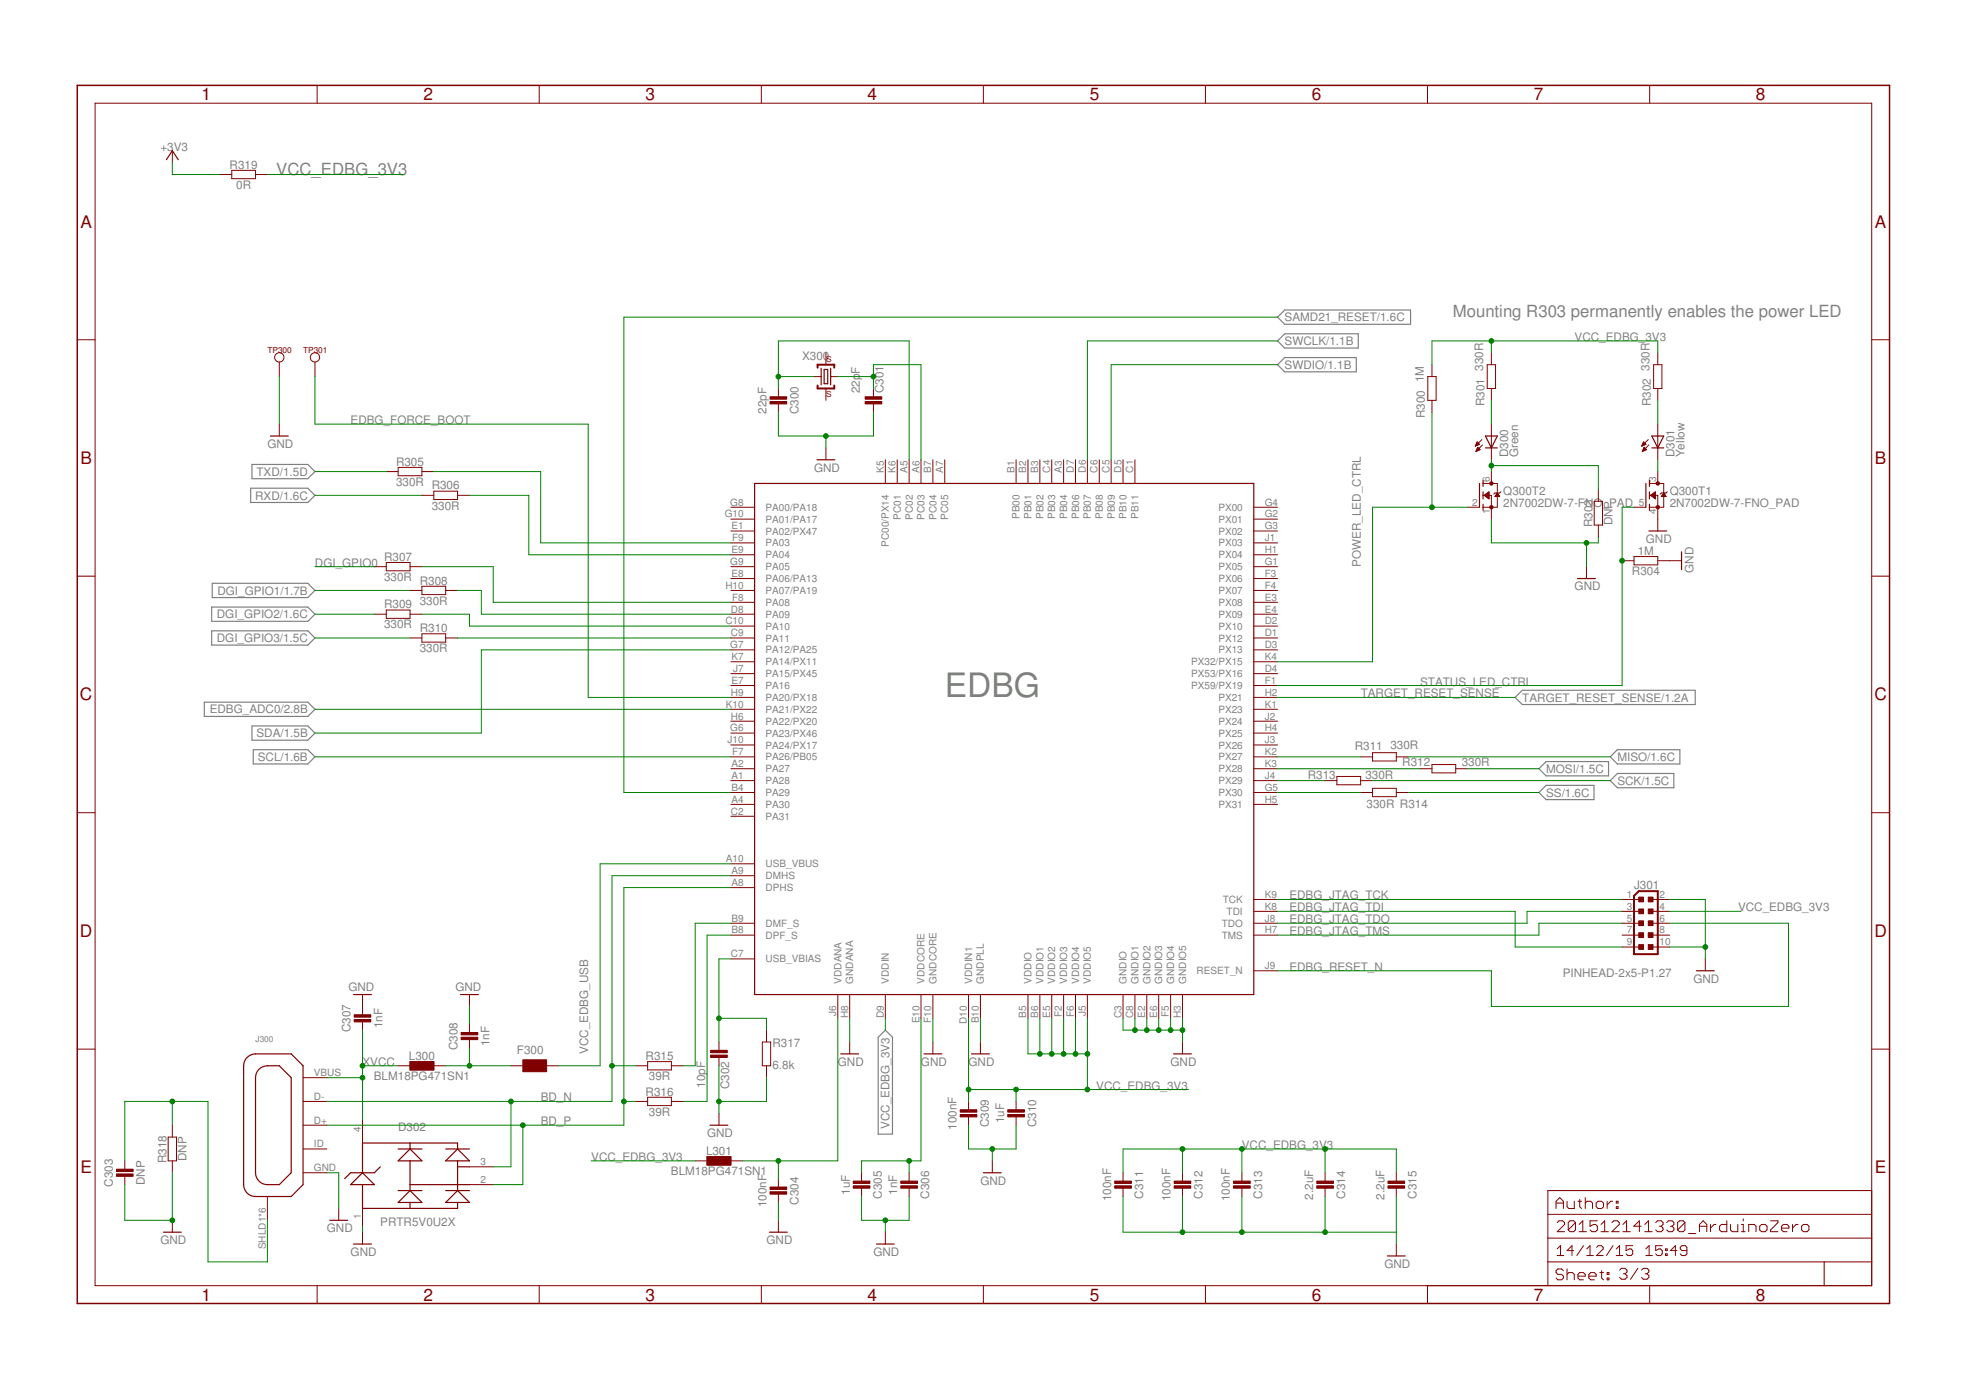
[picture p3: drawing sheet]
<svg xmlns="http://www.w3.org/2000/svg" width="420mm" height="297mm" viewBox="0 0 420 297" stroke-linecap="round" stroke-linejoin="round" font-family="sans-serif">
<g fill="none" stroke="#808080" stroke-width=".25">
<path d="M273 77.9l1.6-1.5h15.3v3.1h-15.3zM273 72.9l1.6-1.6h15.7v3.1h-15.7zM273 67.8l1.6-1.5h26.9v3h-26.9zM53.8 99.3h12l1.5 1.5-1.5 1.5h-12zM53.6 104.3h12.2l1.5 1.6-1.5 1.5h-12.2zM45.2 129.7h20.6l1.5 1.6-1.5 1.5h-20.6zM45.2 134.8h20.6l1.5 1.5-1.5 1.6h-20.6zM45.4 124.7h20.4l1.5 1.5-1.5 1.5h-20.4zM43.7 150.1h22.1l1.5 1.5-1.5 1.5h-22.1zM53.8 155.1h12l1.5 1.6-1.5 1.5h-12zM323.8 149l1.5-1.5h37v3.1h-37zM54.1 160.2h11.7l1.5 1.5-1.5 1.6h-11.7z"/>
<path d="M328.9 164.3l1.5-1.5h13.4v3h-13.4zM328.9 169.4l1.5-1.6h10.3v3.1h-10.3zM344.1 161.7l1.6-1.5h13.3v3.1h-13.3zM344.1 166.8l1.6-1.5h12v3h-12zM189.2 220.1l1.5 1.6v20.7h-3v-20.7z"/>
</g>
<g fill="none" stroke="#800000" stroke-width=".25">
<path d="M35.6 34.1l1.2-1.9 1.3 1.9M175.5 78.7v3.6M176.1 79h.8v3h-.8zM177.5 78.7v3.6M57.8 93.2h3.8M174.6 98.3h3.8M317.5 93.2h2.5l-1.3 2.5zM317.5 95.7h2.5M353 93.2h2.6l-1.3 2.5zM353 95.7h2.6M161.3 103.3h106.6v109.2h-106.6zM316.2 103.3v5.1"/>
<path d="M316.9 102.7v1.2M316.9 105.1v1.5M316.9 107.8v1.2M351.7 103.3v5.1M352.4 113.5h3.8M352.5 102.7v1.2M352.5 105.1v1.5M352.5 107.8v1.2M359.4 117.9v3.8M337.1 123.6h3.9M75.6 212.5h3.8M98.4 212.5h3.8"/>
<path d="M362.5 207.5h3.9M52.7 226.1l1-.7 .9-.2h7.6l2.6 2.6v25.4l-2.6 2.5h-7.6a2.54 2.54 0 0 1-2.5-2.5v-25.4l.1-.9zM55.2 228.7l.7-.6 .8-.3h3l2.5 2.5v20.3l-2.5 2.6h-2.6a2.54 2.54 0 0 1-2.5-2.6v-20.3l.2-.9zM179.7 225.2h3.8M197.5 225.2h3.8M207.6 225.2h3.8M250.8 225.2h3.8M74.9 253.2l2.6-2.6 2.5 2.6zM77.5 253.2v5h20.3v-1.2M81.3 249.3l-1.3 1.3h-5.1l-1.2 1.3M85.1 248.1l2.5-2.6 2.6 2.6zM85.1 245.5h5.1"/>
<path d="M85.1 257l2.5-2.6 2.6 2.6zM85.1 254.4h5.1M87.6 253.2h12.7M87.6 244.3v1.2M87.6 248.1v6.3M87.6 257v1.2M95.2 248.1l2.6-2.6 2.5 2.6zM95.2 245.5h5.1M95.2 257l2.6-2.6 2.5 2.6zM95.2 254.4h5.1M97.8 245.5v-1.2h-20.3v6.3M97.8 248.1v6.3"/>
<path d="M97.8 249.3h2.5M151.7 240.5h3.9M210.2 250.6h3.8M34.9 263.3h3.8M70.5 260.8h3.8M75.6 265.9h3.8M164.4 263.3h3.9M187.3 265.9h3.8M296.5 268.4h3.8"/>
</g>
<g fill="none" stroke="#800000" stroke-width=".21">
<path d="M67.8 18.2v3.9M115.2 18.2v3.9M162.7 18.2v3.9M210.2 18.2v3.9M257.6 18.2v3.9M305.1 18.2v3.9M352.6 18.2v3.9M20.3 22.1h379.7v252.6h-379.7zM36.8 32.2v2.6M47 37.3h2.5M49.5 36.4h5.1v1.8h-5.1zM54.6 37.3h2.5"/>
<path d="M16.5 72.6h3.8M59.7 77.4v3.1M67.3 77.4v3.1M176.5 75.4v2.5M306 77.9v2.6M317.8 77.9h1.8v5.1h-1.8zM318.7 75.4v2.5M353.4 77.9h1.8v5.1h-1.8zM354.3 75.4v2.5M400 72.6h3.8M59.7 90.6v2.6M85.1 99.9h5.1v1.8h-5.1z"/>
<path d="M166.3 83v1.8M166.3 86.3v1.8M174 80.5h1.5M176.5 83v2.6M176.5 95.7v2.6M177.5 80.5h1.5M186.7 83v1.8M186.7 86.3v1.8M189.2 98.3v5M191.7 98.3v5M194.3 98.3v5M196.8 98.3v5"/>
<path d="M199.4 98.3v5M201.9 98.3v5M217.1 98.3v5M219.7 98.3v5M222.2 98.3v5M224.8 98.3v5M227.3 98.3v5M229.8 98.3v5M232.4 98.3v5M234.9 98.3v5M237.5 98.3v5M240 98.3v5"/>
<path d="M242.5 98.3v5M305.1 80.5h1.8v5.1h-1.8zM306 85.6v2.5M315.3 95.3h.1M315.4 95.2h.2M315.4 95.1h.5M315.5 95h.6M315.5 96.4h.1M315.5 94.8h.6M315.5 96.3h.3M315.6 96.2h.5M315.6 94.7h.4"/>
<path d="M315.6 94.6h.2M315.6 96.1h.7M315.7 94.5h.1M315.7 95.9h.5M315.7 94.4l.5 .6-.9 .3zM315.7 95.8h.3M315.8 95.7h.1M315.8 95.6l.5 .5-.9 .4zM316.7 93.9l-1.4 1.4M316.8 95.1l-1.4 1.4M318.7 83v2.6M318.7 90.6v7.7"/>
<path d="M350.9 95.3h.1M350.9 95.2h.3M351 95.1h.4M351 95h.7M351 96.4h.1M351.1 94.8h.5M351.1 96.3h.3M351.1 94.7h.4M351.1 96.2h.6M351.2 94.6h.2M351.2 96.1h.6M351.2 94.5h.1"/>
<path d="M351.2 95.9h.5M351.2 94.4l.5 .6-.8 .3zM351.3 95.8h.3M351.3 95.7h.2M351.4 95.6l.5 .5-.9 .4zM352.3 93.9l-1.4 1.4M352.4 95.1l-1.4 1.4M354.3 83v2.6M354.3 90.6v7.7M82.5 100.8h2.6M90.2 105.9h2.5M90.2 100.8h2.5"/>
<path d="M92.7 105h5.1v1.7h-5.1zM97.8 105.9h2.5M156.2 108.4h5.1M156.2 110.9h5.1M156.2 113.5h5.1M156.2 116h5.1M156.2 118.6h5.1M267.9 108.4h5.1M267.9 110.9h5.1M267.9 113.5h5.1M267.9 116h5.1M267.9 118.6h5.1"/>
<path d="M313.6 108.4h2.6M316.9 103.3h3.1v5.1h-3.1M316.9 105.9h1.8v5M317.2 105.9l1-.8v1.5zM317.3 105.8h.9M317.3 105.9h.9M317.4 105.7h.8M317.5 106.1h.7M317.6 105.6h.6M317.6 106.2h.6M317.8 105.5h.4M317.8 106.3h.4"/>
<path d="M317.9 105.3h.3M317.9 106.4h.3M318.1 105.2h.1M318.1 106.5h.1M318.7 100.8v2.5M319.5 106.1h1M319.6 105.9h.8M319.7 105.8h.6M319.8 105.7h.4M319.8 105.6h.3M319.9 105.5h.2M320 105.3l.5 .8h-1z"/>
<path d="M320.8 105.1l-.3 .2h-1l-.3 .3M340.7 107.1h1.8v5.1h-1.8zM341.6 104.6v2.5M341.6 112.2v2.5M346.7 119.8h2.5M349.2 108.4h2.5M349.2 118.9h5.1v1.8h-5.1zM352.5 103.3h3.1v5.1h-3.1M352.5 105.9h1.8v7.6M352.8 105.9l1-.8v1.5zM352.8 105.8h1M352.9 105.9h.9"/>
<path d="M353 105.7h.8M353 106.1h.8M353.1 105.6h.7M353.2 106.2h.6M353.3 105.5h.5M353.4 106.3h.4M353.5 105.3h.3M353.5 106.4h.3M353.6 105.2h.2M353.7 106.5h.1M354.3 100.8v2.5M354.3 119.8h5.1"/>
<path d="M355.1 106.1h.9M355.2 105.9h.7M355.3 105.8h.6M355.3 105.7h.5M355.4 105.6h.3M355.5 105.5h.1M355.6 105.3l.5 .8h-1.1zM356.3 105.1l-.2 .2h-1.1l-.2 .3M16.5 123.1h3.8M80 121.1h2.5M80 131.3h2.5M82.5 130.4h5.1v1.7h-5.1z"/>
<path d="M82.5 120.2h5.1v1.8h-5.1zM87.6 121.1h2.6M87.6 126.2h2.6M87.6 131.3h2.6M87.6 136.3h2.6M90.2 135.4h5v1.8h-5zM90.2 125.3h5v1.8h-5zM95.2 126.2h2.6M95.2 136.3h2.6M156.2 121.1h5.1M156.2 123.6h5.1M156.2 126.2h5.1"/>
<path d="M156.2 128.7h5.1M156.2 131.3h5.1M156.2 133.8h5.1M156.2 136.3h5.1M156.2 138.9h5.1M267.9 121.1h5.1M267.9 123.6h5.1M267.9 126.2h5.1M267.9 128.7h5.1M267.9 131.3h5.1M267.9 133.8h5.1M267.9 136.3h5.1"/>
<path d="M267.9 138.9h5.1M339 121.1v2.5M400 123.1h3.8M156.2 141.4h5.1M156.2 144h5.1M156.2 146.5h5.1M156.2 149h5.1M156.2 151.6h5.1M156.2 154.1h5.1M156.2 156.7h5.1M156.2 159.2h5.1M267.9 141.4h5.1"/>
<path d="M267.9 144h5.1M267.9 146.5h5.1M267.9 149h5.1M267.9 151.6h5.1M267.9 154.1h5.1M267.9 156.7h5.1M267.9 159.2h5.1M16.5 173.7h3.8M156.2 161.7h5.1M156.2 164.3h5.1M156.2 166.8h5.1M156.2 169.4h5.1"/>
<path d="M156.2 171.9h5.1M156.2 174.4h5.1M267.9 161.7h5.1M267.9 164.3h5.1M267.9 166.8h5.1M267.9 169.4h5.1M267.9 171.9h5.1M283.2 166.8h2.5M285.7 165.9h5.1v1.8h-5.1zM290.8 161.7h2.5M290.8 166.8h2.5M290.8 169.4h2.5"/>
<path d="M293.3 160.8h5.1v1.8h-5.1zM293.3 168.5h5.1v1.7h-5.1zM298.4 161.7h2.5M298.4 169.4h2.5M303.5 164.3h2.5M306 163.4h5.1v1.8h-5.1zM311.1 164.3h2.5M400 173.7h3.8M156.2 197.3h5.1M156.2 187.1h5.1M156.2 199.8h5.1M156.2 189.7h5.1"/>
<path d="M156.2 184.6h5.1M267.9 197.3h5.1M267.9 199.8h5.1M267.9 192.2h5.1M267.9 194.8h5.1M346.7 197.3h4M346.7 199.8h4M346.7 192.2h4M346.7 194.8h4M352.8 197.3h4M352.8 199.8h4M352.8 192.2h4"/>
<path d="M352.8 194.8h4M77.5 212.5v4.4M77.5 218.4v1.7M100.3 212.5v2.6M100.3 218.9v1.7M156.2 204.9h5.1M179 212.5v5.1M181.6 212.5v5.1M189.2 212.5v5.1M196.8 212.5v5.1M199.4 212.5v5.1M207 212.5v5.1"/>
<path d="M209.5 212.5v5.1M219.7 212.5v5.1M222.2 212.5v5.1M224.8 212.5v5.1M227.3 212.5v5.1M229.8 212.5v5.1M232.4 212.5v5.1M240 212.5v5.1M242.5 212.5v5.1M245.1 212.5v5.1M247.6 212.5v5.1M250.2 212.5v5.1"/>
<path d="M252.7 212.5v5.1M267.9 207.5h5.1M346.7 202.4h4M352.8 202.4h4M364.4 204.9v2.6M16.5 224.2h3.8M64.8 235.4h5M64.8 230.3h5M77.5 239.2v5.1M85.1 227.8h2.5M87.6 226.9h5.1v1.7h-5.1zM92.7 227.8h2.5"/>
<path d="M100.3 222.2v1.7M109.2 227.8h2.5M116.8 227.8h2.6M135.9 227.8h2.5M135.9 235.4h2.5M138.4 226.9h5.1v1.7h-5.1zM138.4 234.5h5.1v1.8h-5.1zM143.5 227.8h2.5M143.5 235.4h2.5M153.6 222.7v1.8M153.6 226v1.8M153.6 237.9v2.6"/>
<path d="M162.9 222.7h1.8v5.1h-1.8zM163.8 220.1v2.6M163.8 227.8v2.5M181.6 222.7v2.5M199.4 222.7v2.5M207 235.4v1.8M207 238.7v1.8M209.5 222.7v2.5M217.1 235.4v1.8M217.1 238.7v1.8M252.7 222.7v2.5M400 224.2h3.8"/>
<path d="M26.7 248.1v1.8M26.7 251.4v1.8M35.9 243h1.8v5.1h-1.8zM36.8 240.5v2.5M36.8 248.1v2.5M57.1 255.7v5.1M64.8 240.5h5M64.8 245.5h5M64.8 250.6h5M72.4 258.2v2.6M77.5 257v5M100.3 249.3h5.1"/>
<path d="M100.3 253.2h5.1M148.6 248.1h2.5M151.1 247.2h5.1v1.8h-5.1zM156.2 248.1h2.5M166.3 251.9v1.8M166.3 255.2v1.8M184.1 250.6v1.8M184.1 253.9v1.8M194.3 250.6v1.8M194.3 253.9v1.8M212.1 248.1v2.5M240 250.6v1.8"/>
<path d="M240 253.9v1.8M252.7 250.6v1.8M252.7 253.9v1.8M265.4 250.6v1.8M265.4 253.9v1.8M283.2 250.6v1.8M283.2 253.9v1.8M298.4 250.6v1.8M298.4 253.9v1.8M330.8 259.5h69.2M332.5 258.3v-1.6l.8-.8 .8 .8v1.6M332.5 257.1h1.6"/>
<path d="M334.9 256.7v1.2l.4 .4h1.1v-1.6M337.2 256.7h.8M337.6 256.3v1.6l.4 .4M338.8 255.9v2.4M338.8 257.1l.4-.4h.8l.3 .4v1.2M341.1 257.1l.4-.4h.8l.4 .4v.8l-.4 .4h-.8l-.4-.4zM343.5 256.7v1.6M344.6 256.7h-.4l-.7 .8M345.4 256.7h.4v.4h-.4zM345.4 257.9h.4v.4h-.4zM400 254.4h-69.2v20.3M36.8 260.8v2.5"/>
<path d="M67.8 274.7v3.9M77.5 263.3v2.6M115.2 274.7v3.9M162.7 274.7v3.9M166.3 260.8v2.5M189.2 263.3v2.6M210.2 274.7v3.9M257.6 274.7v3.9M298.4 265.9v2.5M305.1 274.7v3.9M330.8 269.7h69.2M330.8 264.6h69.2"/>
<path d="M332.8 266.9l.7-.7v2.1M332.8 268.3h1.4M332.8 261.3l.4-.4h.8l.4 .4v.4l-1.6 1.5h1.6M334.1 271.5l-.4-.3h-.8l-.4 .3v.4l.4 .4h.8l.4 .4v.4l-.4 .4h-.8l-.4-.4M334.9 271.2v2.3M334.9 272.3l.4-.4h.8l.3 .4v1.2M336.3 267.3h-1.4l1.1-1.1v2.1M336.7 261.3v1.5l-.4 .4h-.8l-.3-.4M336.7 261.3l-.4-.4h-.8l-.3 .4v1.5M336.7 261.3l-1.5 1.5M337.2 272.7h1.6v-.4l-.4-.4h-.8l-.4 .4v.8l.4 .4h.8M337.5 263.2h1.5"/>
<path d="M337.5 261.7l.8-.8v2.3M338.4 266.2l-1.4 2.1M339.1 266.9l.7-.7v2.1M339.1 268.3h1.4M339.6 272.7h1.5v-.4l-.4-.4h-.7l-.4 .4v.8l.4 .4h.7M341.2 266.6l.4-.4h.7l.3 .4v.3l-1.4 1.4h1.4M341.4 260.9h-1.6v1.1l.8-.3h.4l.4 .3v.8l-.4 .4h-.8l-.4-.4M341.9 271.9h.8M342.2 263.2h1.5M342.2 261.7l.7-.8v2.3M342.3 271.5v1.6l.4 .4M343.5 271.9h.4v.4h-.4z"/>
<path d="M343.5 273.1h.4v.4h-.4zM344.5 261.3l.4-.4h.8l.4 .4v.4l-1.6 1.5h1.6M344.7 266.2l-1.4 2.1M345.4 268.3h1.4M345.4 266.9l.7-.7v2.1M346.1 271.4l.4-.4h.8l.4 .4v.4l-.4 .4M346.8 263.2h1.6M346.8 261.7l.8-.8v2.3M346.9 272.2h.4M347.3 272.2l.4 .4v.4l-.4 .4h-.8l-.4-.4M348.9 266.2h-1.4v1.1l.7-.4h.4l.3 .4v.6l-.3 .4h-.7l-.4-.4M350 271l-1.5 2.4"/>
<path d="M350.7 262h-1.5l1.2-1.1v2.3M350.8 271.4l.4-.4h.8l.4 .4v.4l-.4 .4M351.5 263.2h1.6M351.5 261.7l.8-.8v2.3M351.6 272.2h.4M351.7 268.3h1.4M351.7 266.9l.7-.7v2.1M352 272.2l.4 .4v.4l-.4 .4h-.8l-.4-.4M352.6 274.7v3.9M353.8 261.3l.4-.4h.8l.4 .4v.4l-.4 .3M354.6 262h.4M355 262l.4 .4v.4l-.4 .4h-.8l-.4-.4"/>
<path d="M355.2 266.2h-1.4v1.1l.7-.4h.4l.3 .4v.6l-.3 .4h-.7l-.4-.4M355.9 267.9h.4v.4h-.4zM355.9 266.9h.4v.4h-.4zM356.2 261.3l.4-.4h.8l.3 .4v.4l-.3 .3M357 262h.4M357.4 262l.3 .4v.4l-.3 .4h-.8l-.4-.4M358.4 267.3h-1.4l1.1-1.1v2.1M360.1 261.3v1.5l-.4 .4h-.8l-.4-.4M360.1 261.3l-.4-.4h-.8l-.4 .4v1.5M360.1 261.3l-1.6 1.5M360.5 267.3h-1l-.4-.4v-.3l.4-.4h.7l.3 .4v1.3l-.3 .4h-.7l-.4-.4M360.9 263.6h1.5"/>
<path d="M363.2 262h1.6M363.2 263.2v-1.5l.8-.8 .8 .8v1.5M365.5 261.7v1.5M366.7 261.7h-.4l-.8 .7M369 260.9v2.3h-1.1l-.4-.4v-.8l.4-.3h1.1M369.8 261.7v1.1l.4 .4h1.2v-1.5M372.2 263.2h.8M372.2 261.7h.4v1.5M372.6 260.5v.4M373.7 263.2v-1.5h1.2l.4 .3v1.2M376.1 262l.3-.3h.8l.4 .3v.8l-.4 .4h-.8l-.3-.4zM378.4 260.9h1.6v.4l-1.6 1.5v.4h1.6"/>
<path d="M380.7 262.4h1.6v-.4l-.4-.3h-.8l-.4 .3v.8l.4 .4h.8M383.1 261.7v1.5M384.3 261.7h-.4l-.8 .7M385 262l.4-.3h.8l.4 .3v.8l-.4 .4h-.8l-.4-.4zM389.8 269.7v5"/>
<circle cx="59.7" cy="76.4" r=".99"/>
<circle cx="67.3" cy="76.4" r=".99"/>
</g>
<g fill="#800000" stroke="#800000" stroke-width=".21">
<path d="M98.6 220.6h3.5v.5h-3.5z"/>
<path d="M98.6 221.7h3.5v.5h-3.5z"/>
<path d="M151.9 225.5h3.5v.5h-3.5z"/>
<path d="M151.9 224.5h3.5v.5h-3.5z"/>
<path d="M238.2 253.4h3.6v.5h-3.6z"/>
<path d="M238.2 252.4h3.6v.5h-3.6z"/>
<path d="M250.9 253.4h3.6v.5h-3.6z"/>
<path d="M250.9 252.4h3.6v.5h-3.6z"/>
<path d="M263.6 253.4h3.6v.5h-3.6z"/>
<path d="M263.6 252.4h3.6v.5h-3.6z"/>
<path d="M281.4 253.4h3.6v.5h-3.6z"/>
<path d="M281.4 252.4h3.6v.5h-3.6z"/>
<path d="M296.6 253.4h3.6v.5h-3.6z"/>
<path d="M296.6 252.4h3.6v.5h-3.6z"/>
<path d="M215.4 238.2h3.5v.5h-3.5z"/>
<path d="M215.4 237.2h3.5v.5h-3.5z"/>
<path d="M205.2 238.2h3.6v.5h-3.6z"/>
<path d="M205.2 237.2h3.6v.5h-3.6z"/>
<path d="M192.5 253.4h3.6v.5h-3.6z"/>
<path d="M192.5 252.4h3.6v.5h-3.6z"/>
<path d="M182.4 253.4h3.5v.5h-3.5z"/>
<path d="M182.4 252.4h3.5v.5h-3.5z"/>
<path d="M164.6 254.7h3.5v.5h-3.5z"/>
<path d="M164.6 253.7h3.5v.5h-3.5z"/>
<path d="M164.6 85.8h3.5v.5h-3.5z"/>
<path d="M164.6 84.8h3.5v.5h-3.5z"/>
<path d="M184.9 85.8h3.5v.5h-3.5z"/>
<path d="M184.9 84.8h3.5v.5h-3.5z"/>
<path d="M350.2 191.7h1v1h-1z"/>
<path d="M350.2 194.2h1v1.1h-1z"/>
<path d="M350.2 196.8h1v1h-1z"/>
<path d="M350.2 199.3h1v1h-1z"/>
<path d="M350.2 201.9h1v1h-1z"/>
<path d="M352.3 191.7h1v1h-1z"/>
<path d="M352.3 194.2h1v1.1h-1z"/>
<path d="M352.3 196.8h1v1h-1z"/>
<path d="M352.3 199.3h1v1h-1z"/>
<path d="M352.3 201.9h1v1h-1z"/>
<path d="M24.9 249.9h3.5v.5h-3.5z"/>
<path d="M24.9 250.9h3.5v.5h-3.5z"/>
<path d="M75.7 216.9h3.5v.5h-3.5z"/>
<path d="M75.7 217.9h3.5v.5h-3.5z"/>
<path d="M151.1 247.2h5.1v1.8h-5.1z"/>
<path d="M87.6 226.9h5.1v1.7h-5.1z"/>
<path d="M111.7 226.5h5.1v2.5h-5.1z"/>
</g>
<path d="M174.7 78.6v-.7h3.6v.7M174.7 82.4v.6h3.6v-.6M349.2 191.5l1-1.1h4.1v13.5h-5.1z" fill="none" stroke="#800000" stroke-width=".42"/>
<path d="M16.5 18.2h387.3v260.4h-387.3z" fill="none" stroke="#800000" stroke-width=".32"/>
<g fill="#800000" stroke="#800000" stroke-width=".21">
<circle cx="354.3" cy="108.4" r=".36"/>
<circle cx="354.3" cy="103.3" r=".36"/>
<circle cx="318.7" cy="108.4" r=".36"/>
<circle cx="318.7" cy="103.3" r=".36"/>
</g>
<g fill="none" stroke="#008000" stroke-width=".21">
<path d="M36.8 34.8v2.5h10.2M57.1 37.3h29.3M273 67.8h-139.7v101.6h22.9M273 72.9h-40.6v25.4M273 77.9h-35.5v20.4M318.7 72.9v2.5M354.3 75.4v-2.5h-48.3v5M59.7 80.5v10.1M67.3 80.5v10.1h58.4v58.4h30.5M166.3 83v-10.1h28v25.4M166.3 88.1v5.1h20.4v-5.1M166.3 80.5h7.7"/>
<path d="M176.5 93.2v2.5M179 80.5h7.7M186.7 83v-5.1h10.1v20.4M306 88.1v20.3M318.7 85.6v5M318.7 98.3v2.5M318.7 99.5h22.9v5.1M354.3 85.6v5M354.3 98.3v2.5M67.3 105.9h22.9M67.3 100.8h15.2M92.7 100.8h22.8v15.2h40.7"/>
<path d="M100.3 105.9h12.7v12.7h43.2M313.6 108.4h-20.3v33h-20.3M318.7 110.9v5.1h22.9v-1.3M339 116v5.1M349.2 108.4h-2.5v38.1h-73.7M67.3 136.3h20.3M67.3 131.3h12.7M67.3 126.2h20.3M67.3 121.1h12.7M90.2 131.3h10.1v2.5h55.9M90.2 121.1h15.2v7.6h50.8M97.8 136.3h58.4"/>
<path d="M97.8 126.2h5.1v5.1h53.3M156.2 138.9h-53.3v17.8h-35.6M67.3 151.6h88.9M273 149h50.8M67.3 161.7h88.9M273 161.7h17.8M273 164.3h30.5M273 166.8h10.2M273 169.4h17.8M293.3 166.8h50.8M300.9 161.7h43.2M300.9 169.4h28"/>
<path d="M313.6 164.3h15.3M156.2 187.1h-25.4v48.3h-61M156.2 199.8h-5.1v35.6h-5.1M156.2 184.6h-28v43.2h-8.8M156.2 197.3h-7.6v30.5h-2.6M156.2 189.7h-22.9v50.8h-63.5M273 192.2h73.7M273 194.8h50.8v7.6h22.9M346.7 194.8h-20.4v2.5h-53.3M346.7 197.3h-17.8v2.5h-55.9M356.8 192.2h7.6v12.7M356.8 197.3h25.4v17.8h-63.5v-7.6h-45.7"/>
<path d="M356.8 194.8h15.3M100.3 215.1v3.8M153.6 217.6h10.2v2.5M156.2 204.9h-2.6v17.8M179 217.6v30.5h-20.3M181.6 217.6v5.1M189.2 217.6v2.5M196.8 217.6v30.5h-12.7v2.5M199.4 217.6v5.1M207 217.6v17.8M209.5 217.6v5.1M219.7 217.6v7.6h12.7"/>
<path d="M222.2 217.6v7.6M224.8 217.6v7.6M227.3 217.6v7.6M229.8 217.6v7.6M232.4 217.6v15.2M240 217.6v2.5h12.7M242.5 217.6v2.5M245.1 217.6v2.5M247.6 217.6v2.5M250.2 217.6v2.5M252.7 217.6v5.1M356.8 202.4h7.6"/>
<path d="M36.8 235.4v5.1M69.8 230.3h7.7M77.5 220.1v19.1M77.5 227.8h7.6M95.2 227.8h14M100.3 223.9v3.9M109.2 235.4v13.9h-3.8M130.8 227.8h5.1M133.3 235.4h2.6M153.6 227.8v10.1M163.8 230.3v5.1h-10.2M207 232.8h47"/>
<path d="M217.1 232.8v2.6M26.7 248.1v-12.7h17.7v34.3h12.7v-8.9M36.8 250.6v10.2h-10.1v-7.6M69.8 250.6h2.6v7.6M111.7 240.5v12.7h-6.3M126.3 248.1h22.3M166.3 248.1v3.8M166.3 257v3.8M184.1 255.7v5.1h10.2v-5.1M194.3 248.1v2.5M207 240.5v5h10.1v-5M212.1 245.5v2.6"/>
<path d="M240 250.6v-5.1h58.4v5.1M240 255.7v7.6h58.4M252.7 245.5v5.1M252.7 255.7v7.6M265.4 245.5v5.1M265.4 255.7v7.6M283.2 245.5v5.1M283.2 255.7v7.6M298.4 255.7v10.2M77.5 262v1.3M189.2 260.8v2.5"/>
</g>
<g fill="#008000" stroke="#008000" stroke-width=".21">
<circle cx="153.6" cy="235.4" r=".51"/>
<circle cx="242.5" cy="220.1" r=".51"/>
<circle cx="245.1" cy="220.1" r=".51"/>
<circle cx="247.6" cy="220.1" r=".51"/>
<circle cx="250.2" cy="220.1" r=".51"/>
<circle cx="252.7" cy="220.1" r=".51"/>
<circle cx="212.1" cy="245.5" r=".51"/>
<circle cx="189.2" cy="260.8" r=".51"/>
<circle cx="176.5" cy="93.2" r=".51"/>
<circle cx="364.4" cy="202.4" r=".51"/>
<circle cx="339" cy="116" r=".51"/>
<circle cx="283.2" cy="263.3" r=".51"/>
<circle cx="265.4" cy="263.3" r=".51"/>
<circle cx="252.7" cy="263.3" r=".51"/>
<circle cx="36.8" cy="260.8" r=".51"/>
<circle cx="77.5" cy="230.3" r=".51"/>
<circle cx="77.5" cy="227.8" r=".51"/>
<circle cx="130.8" cy="227.8" r=".51"/>
<circle cx="109.2" cy="235.4" r=".51"/>
<circle cx="133.3" cy="235.4" r=".51"/>
<circle cx="111.7" cy="240.5" r=".51"/>
<circle cx="153.6" cy="217.6" r=".51"/>
<circle cx="222.2" cy="225.2" r=".51"/>
<circle cx="224.8" cy="225.2" r=".51"/>
<circle cx="227.3" cy="225.2" r=".51"/>
<circle cx="229.8" cy="225.2" r=".51"/>
<circle cx="217.1" cy="232.8" r=".51"/>
<circle cx="207" cy="232.8" r=".51"/>
<circle cx="232.4" cy="225.2" r=".51"/>
<circle cx="232.4" cy="232.8" r=".51"/>
<circle cx="318.7" cy="72.9" r=".51"/>
<circle cx="252.7" cy="245.5" r=".51"/>
<circle cx="265.4" cy="245.5" r=".51"/>
<circle cx="283.2" cy="245.5" r=".51"/>
<circle cx="194.3" cy="248.1" r=".51"/>
<circle cx="166.3" cy="248.1" r=".51"/>
<circle cx="186.7" cy="80.5" r=".51"/>
<circle cx="166.3" cy="80.5" r=".51"/>
<circle cx="306" cy="108.4" r=".51"/>
<circle cx="346.7" cy="119.8" r=".51"/>
<circle cx="318.7" cy="99.5" r=".51"/>
<circle cx="36.8" cy="235.4" r=".51"/>
<circle cx="100.3" cy="227.8" r=".51"/>
</g>
<text font-size="7.2" fill="#808080" x="201.9" y="149">EDBG</text>
<g font-size="3.7" fill="#800000">
<text x="43" y="21.4">1</text>
<text x="90.5" y="21.4">2</text>
<text x="138" y="21.4">3</text>
<text x="185.4" y="21.4">4</text>
<text x="232.9" y="21.4">5</text>
<text x="280.3" y="21.4">6</text>
<text x="327.8" y="21.4">7</text>
<text x="375.3" y="21.4">8</text>
<text x="17.2" y="48.6">A</text>
<text x="400.7" y="48.6">A</text>
<text x="17.2" y="99.2">B</text>
<text x="400.7" y="99.2">B</text>
<text x="17.1" y="149.7">C</text>
<text x="400.6" y="149.7">C</text>
<text x="17.1" y="200.2">D</text>
<text x="400.6" y="200.2">D</text>
<text x="17.2" y="250.8">E</text>
<text x="400.7" y="250.8">E</text>
<text x="43" y="277.9">1</text>
<text x="90.5" y="277.9">2</text>
<text x="138" y="277.9">3</text>
<text x="185.4" y="277.9">4</text>
<text x="232.9" y="277.9">5</text>
<text x="280.3" y="277.9">6</text>
<text x="327.8" y="277.9">7</text>
<text x="375.3" y="277.9">8</text>
</g>
<g font-size="3.6" fill="#808080">
<text x="59" y="37.3">VCC_EDBG_3V3</text>
<text x="310.5" y="67.8">Mounting R303 permanently enables the power LED</text>
</g>
<g font-size="2.5" fill="#808080">
<text x="34.3" y="32.2">+3</text>
<text x="37.1" y="32.2">V3</text>
<text x="49.1" y="36">R319</text>
<text x="50.5" y="40.3">0R</text>
<text x="274.5" y="68.7">SAMD21_RESET/1.6C</text>
<text x="171.4" y="76.9">X300</text>
<text x="274.5" y="73.7">SWCLK/1.1B</text>
<text x="336.5" y="72.8">VCC_EDBG_3V3</text>
<text x="183.7" y="79.9" transform="rotate(-90 183.7 79.9)">F</text>
<text x="274.5" y="78.8">SWDIO/1.1B</text>
<text x="304.3" y="81.7" transform="rotate(-90 304.3 81.7)">1M</text>
<text x="317" y="79.2" transform="rotate(-90 317 79.2)">330R</text>
<text x="352.5" y="79.2" transform="rotate(-90 352.5 79.2)">330R</text>
<text x="163.8" y="88.4" transform="rotate(-90 163.8 88.4)">22pF</text>
<text x="170.7" y="88.5" transform="rotate(-90 170.7 88.5)">C300</text>
<text x="183.7" y="84" transform="rotate(-90 183.7 84)">22p</text>
<text x="188.8" y="84" transform="rotate(-90 188.8 84)">C301</text>
<text x="304.5" y="89.4" transform="rotate(-90 304.5 89.4)">R300</text>
<text x="317.2" y="86.8" transform="rotate(-90 317.2 86.8)">R301</text>
<text x="352.8" y="86.8" transform="rotate(-90 352.8 86.8)">R302</text>
<text x="57.1" y="95.7">GND</text>
<text x="74.9" y="90.6">EDBG_FORCE_BOOT</text>
<text x="54.8" y="101.7">TXD/1.5D</text>
<text x="84.6" y="99.5">R305</text>
<text x="174" y="100.8">GND</text>
<text x="322.3" y="97.7" transform="rotate(-90 322.3 97.7)">D300</text>
<text x="324.4" y="97.7" transform="rotate(-90 324.4 97.7)">Green</text>
<text x="357.8" y="97.7" transform="rotate(-90 357.8 97.7)">D301</text>
<text x="360" y="97.7" transform="rotate(-90 360 97.7)">Yellow</text>
<text x="54.5" y="106.8">RXD/1.6C</text>
<text x="84.6" y="103.8">330R</text>
<text x="92.3" y="104.6">R306</text>
<text x="321.3" y="105.9">Q300T2</text>
<text x="356.8" y="105.9">Q300T1</text>
<text x="92.3" y="108.9">330R</text>
<text x="321.3" y="108.4">2N7002DW-7-FNO</text>
<text x="340.3" y="112.7" transform="rotate(-90 340.3 112.7)">R303</text>
<text x="342.5" y="108.4">_PA</text>
<text x="344.6" y="112.3" transform="rotate(-90 344.6 112.3)">DNP</text>
<text x="347.2" y="108.4">D</text>
<text x="356.8" y="108.4">2N7002DW-7-FNO_PAD</text>
<text x="82.1" y="119.8">R307</text>
<text x="350" y="118.6">1M</text>
<text x="351.8" y="116">GND</text>
<text x="67.3" y="121.1">DGI_GPIO0</text>
<text x="82.1" y="124.1">330R</text>
<text x="89.7" y="124.9">R308</text>
<text x="290.8" y="121.1" transform="rotate(-90 290.8 121.1)">POWER_LED_CTRL</text>
<text x="348.8" y="122.9">R304</text>
<text x="361.9" y="122.4" transform="rotate(-90 361.9 122.4)">GND</text>
<text x="46.5" y="127.1">DGI_GPIO1/1.7B</text>
<text x="82.1" y="130">R309</text>
<text x="89.7" y="129.2">330R</text>
<text x="336.5" y="126.2">GND</text>
<text x="46.3" y="132.1">DGI_GPIO2/1.6C</text>
<text x="46.3" y="137.2">DGI_GPIO3/1.5C</text>
<text x="82.1" y="134.3">330R</text>
<text x="89.7" y="135.1">R310</text>
<text x="89.7" y="139.4">330R</text>
<text x="290.8" y="149">TARGET_RESET_SENSE</text>
<text x="303.5" y="146.5">STATUS_LED_CTRL</text>
<text x="325.3" y="149.9">TARGET_RESET_SENSE/1.2A</text>
<text x="44.8" y="152.5">EDBG_ADC0/2.8B</text>
<text x="54.8" y="157.5">SDA/1.5B</text>
<text x="289.5" y="160.2">R311</text>
<text x="297.1" y="160">330R</text>
<text x="55.1" y="162.6">SCL/1.6B</text>
<text x="279.5" y="166.5">R313</text>
<text x="291.8" y="166.6">330R</text>
<text x="299.7" y="163.8">R312</text>
<text x="312.4" y="163.8">330R</text>
<text x="330.4" y="165.2">MOSI/1.5C</text>
<text x="345.7" y="162.6">MISO/1.6C</text>
<text x="345.7" y="167.7">SCK/1.5C</text>
<text x="292.1" y="172.7">330R R314</text>
<text x="330.4" y="170.2">SS/1.6C</text>
<text x="349.2" y="190">J301</text>
<text x="275.6" y="192.2">EDBG_JTAG_TCK</text>
<text x="275.6" y="194.7">EDBG_JTAG_TDI</text>
<text x="275.6" y="197.3">EDBG_JTAG_TDO</text>
<text x="371.4" y="194.7">VCC_EDBG_3V3</text>
<text x="275.6" y="199.8">EDBG_JTAG_TMS</text>
<text x="275.6" y="207.4">EDBG_RESET_N</text>
<text x="334" y="208.7">PINHEAD-2x5-P1.27</text>
<text x="361.9" y="210">GND</text>
<text x="74.5" y="211.8">GND</text>
<text x="97.3" y="211.8">GND</text>
<text x="74.9" y="220.6" transform="rotate(-90 74.9 220.6)">C307</text>
<text x="81.8" y="219.7" transform="rotate(-90 81.8 219.7)">1nF</text>
<text x="77.5" y="227.8">XVCC</text>
<text x="87.4" y="226.5">L300</text>
<text x="97.8" y="224.4" transform="rotate(-90 97.8 224.4)">C308</text>
<text x="104.6" y="223.6" transform="rotate(-90 104.6 223.6)">1nF</text>
<text x="110.5" y="225.2">F300</text>
<text x="125.7" y="225.2" transform="rotate(-90 125.7 225.2)">VCC_EDBG_USB</text>
<text x="138" y="226.5">R315</text>
<text x="165.1" y="223.7">R317</text>
<text x="179.1" y="227.8">GND</text>
<text x="196.8" y="227.8">GND</text>
<text x="207" y="227.8">GND</text>
<text x="250.2" y="227.8">GND</text>
<text x="79.9" y="230.8">BLM18PG471SN1</text>
<text x="138.7" y="230.8">39R</text>
<text x="150.7" y="232.4" transform="rotate(-90 150.7 232.4)">10pF</text>
<text x="155.8" y="232.7" transform="rotate(-90 155.8 232.7)">C302</text>
<text x="165.1" y="228.5">6.8k</text>
<text x="234.3" y="232.8">VCC_EDBG_3V3</text>
<text x="115.6" y="235.4">BD_N</text>
<text x="138" y="234.1">R316</text>
<text x="138.7" y="238.4">39R</text>
<text x="85.1" y="241.7">D302</text>
<text x="115.6" y="240.5">BD_P</text>
<text x="151.1" y="243">GND</text>
<text x="190.1" y="241.2" transform="rotate(-90 190.1 241.2)">VCC_EDBG_3V3</text>
<text x="204.4" y="241.5" transform="rotate(-90 204.4 241.5)">100nF</text>
<text x="211.3" y="240.9" transform="rotate(-90 211.3 240.9)">C309</text>
<text x="214.6" y="240.1" transform="rotate(-90 214.6 240.1)">1uF</text>
<text x="221.5" y="240.9" transform="rotate(-90 221.5 240.9)">C310</text>
<text x="265.4" y="245.5">VCC_EDBG_3V</text>
<text x="283.6" y="245.5">3</text>
<text x="35.6" y="248.5" transform="rotate(-90 35.6 248.5)">R318</text>
<text x="39.9" y="248.2" transform="rotate(-90 39.9 248.2)">DNP</text>
<text x="126.4" y="248.1">VCC_EDBG_3V3</text>
<text x="143.4" y="251.1">BLM18PG471SN1</text>
<text x="150.9" y="246.8">L301</text>
<text x="24.1" y="253.6" transform="rotate(-90 24.1 253.6)">C303</text>
<text x="31" y="253.2" transform="rotate(-90 31 253.2)">DNP</text>
<text x="163.8" y="258" transform="rotate(-90 163.8 258)">100nF</text>
<text x="170.7" y="257.4" transform="rotate(-90 170.7 257.4)">C304</text>
<text x="181.6" y="255.3" transform="rotate(-90 181.6 255.3)">1uF</text>
<text x="188.4" y="256.1" transform="rotate(-90 188.4 256.1)">C305</text>
<text x="191.7" y="255.3" transform="rotate(-90 191.7 255.3)">1nF</text>
<text x="198.6" y="256.1" transform="rotate(-90 198.6 256.1)">C306</text>
<text x="209.5" y="253.2">GND</text>
<text x="237.5" y="256.7" transform="rotate(-90 237.5 256.7)">100nF</text>
<text x="244.3" y="256.1" transform="rotate(-90 244.3 256.1)">C311</text>
<text x="250.2" y="256.7" transform="rotate(-90 250.2 256.7)">100nF</text>
<text x="257" y="256.1" transform="rotate(-90 257 256.1)">C312</text>
<text x="262.9" y="256.7" transform="rotate(-90 262.9 256.7)">100nF</text>
<text x="269.7" y="256.1" transform="rotate(-90 269.7 256.1)">C313</text>
<text x="280.6" y="256.4" transform="rotate(-90 280.6 256.4)">2.2uF</text>
<text x="287.5" y="256.1" transform="rotate(-90 287.5 256.1)">C314</text>
<text x="295.9" y="256.4" transform="rotate(-90 295.9 256.4)">2.2uF</text>
<text x="302.7" y="256.1" transform="rotate(-90 302.7 256.1)">C315</text>
<text x="69.8" y="263.3">GND</text>
<text x="81.3" y="262">PRTR5V0U2X</text>
<text x="34.3" y="265.9">GND</text>
<text x="74.9" y="268.4">GND</text>
<text x="163.8" y="265.9">GND</text>
<text x="186.7" y="268.4">GND</text>
<text x="295.9" y="270.9">GND</text>
</g>
<g font-size="2.1" fill="#808080">
<text x="188.9" y="101" transform="rotate(-90 188.9 101)">K5</text>
<text x="191.4" y="101" transform="rotate(-90 191.4 101)">K6</text>
<text x="193.9" y="101" transform="rotate(-90 193.9 101)">A5</text>
<text x="196.5" y="101" transform="rotate(-90 196.5 101)">A6</text>
<text x="199" y="101" transform="rotate(-90 199 101)">B7</text>
<text x="201.6" y="101" transform="rotate(-90 201.6 101)">A7</text>
<text x="216.8" y="101" transform="rotate(-90 216.8 101)">B1</text>
<text x="219.3" y="101" transform="rotate(-90 219.3 101)">B2</text>
<text x="221.9" y="101" transform="rotate(-90 221.9 101)">B3</text>
<text x="224.4" y="101" transform="rotate(-90 224.4 101)">C4</text>
<text x="226.9" y="101" transform="rotate(-90 226.9 101)">A3</text>
<text x="229.5" y="101" transform="rotate(-90 229.5 101)">D7</text>
<text x="232" y="101" transform="rotate(-90 232 101)">D6</text>
<text x="234.6" y="101" transform="rotate(-90 234.6 101)">C6</text>
<text x="237.1" y="101" transform="rotate(-90 237.1 101)">C5</text>
<text x="239.6" y="101" transform="rotate(-90 239.6 101)">D5</text>
<text x="242.2" y="101" transform="rotate(-90 242.2 101)">C1</text>
<text x="318.4" y="103" transform="rotate(-90 318.4 103)">6</text>
<text x="353.9" y="103" transform="rotate(-90 353.9 103)">3</text>
<text x="154.9" y="110.6">G10</text>
<text x="156.1" y="108">G8</text>
<text x="156.3" y="113.1">E1</text>
<text x="163.6" y="109.2">PA00/PA18</text>
<text x="163.6" y="111.7">PA01/PA17</text>
<text x="192.5" y="111" transform="rotate(-90 192.5 111)">PC01</text>
<text x="195.1" y="111" transform="rotate(-90 195.1 111)">PC02</text>
<text x="197.6" y="111" transform="rotate(-90 197.6 111)">PC03</text>
<text x="200.1" y="111" transform="rotate(-90 200.1 111)">PC04</text>
<text x="202.7" y="111" transform="rotate(-90 202.7 111)">PC05</text>
<text x="217.9" y="110.9" transform="rotate(-90 217.9 110.9)">PB00</text>
<text x="220.4" y="110.9" transform="rotate(-90 220.4 110.9)">PB01</text>
<text x="223" y="110.9" transform="rotate(-90 223 110.9)">PB02</text>
<text x="225.5" y="110.9" transform="rotate(-90 225.5 110.9)">PB03</text>
<text x="228.1" y="110.9" transform="rotate(-90 228.1 110.9)">PB04</text>
<text x="230.6" y="110.9" transform="rotate(-90 230.6 110.9)">PB06</text>
<text x="233.1" y="110.9" transform="rotate(-90 233.1 110.9)">PB07</text>
<text x="235.7" y="110.9" transform="rotate(-90 235.7 110.9)">PB08</text>
<text x="238.2" y="110.9" transform="rotate(-90 238.2 110.9)">PB09</text>
<text x="240.8" y="110.9" transform="rotate(-90 240.8 110.9)">PB10</text>
<text x="243.3" y="110.9" transform="rotate(-90 243.3 110.9)">PB11</text>
<text x="260.4" y="109.2">PX00</text>
<text x="260.4" y="111.7">PX01</text>
<text x="270.3" y="108">G4</text>
<text x="270.3" y="110.6">G2</text>
<text x="270.3" y="113.1">G3</text>
<text x="314.7" y="108">2</text>
<text x="318.4" y="109.9" transform="rotate(-90 318.4 109.9)">1</text>
<text x="350.2" y="108">5</text>
<text x="353.9" y="109.9" transform="rotate(-90 353.9 109.9)">4</text>
<text x="156.3" y="118.2">E9</text>
<text x="156.4" y="115.7">F9</text>
<text x="163.6" y="114.2">PA02/PX47</text>
<text x="163.6" y="116.8">PA03</text>
<text x="163.6" y="119.3">PA04</text>
<text x="190" y="116.8" transform="rotate(-90 190 116.8)">PC00/PX14</text>
<text x="260.4" y="114.2">PX02</text>
<text x="260.4" y="116.8">PX03</text>
<text x="260.4" y="119.3">PX04</text>
<text x="270.3" y="115.7">J1</text>
<text x="270.3" y="118.2">H1</text>
<text x="155" y="125.8">H10</text>
<text x="156.1" y="120.7">G9</text>
<text x="156.3" y="123.3">E8</text>
<text x="163.6" y="121.9">PA05</text>
<text x="163.6" y="124.4">PA06/PA13</text>
<text x="260.4" y="121.9">PX05</text>
<text x="260.4" y="124.4">PX06</text>
<text x="270.3" y="120.7">G1</text>
<text x="270.3" y="123.3">F3</text>
<text x="270.3" y="125.8">F4</text>
<text x="156.2" y="130.9">D8</text>
<text x="156.4" y="128.4">F8</text>
<text x="163.6" y="126.9">PA07/PA19</text>
<text x="163.6" y="129.5">PA08</text>
<text x="260.4" y="126.9">PX07</text>
<text x="260.4" y="129.5">PX08</text>
<text x="270.3" y="128.4">E3</text>
<text x="270.3" y="130.9">E4</text>
<text x="155" y="133.4">C10</text>
<text x="156.2" y="136">C9</text>
<text x="163.6" y="132">PA09</text>
<text x="163.6" y="134.6">PA10</text>
<text x="163.6" y="137.1">PA11</text>
<text x="260.4" y="132">PX09</text>
<text x="260.4" y="134.6">PX10</text>
<text x="260.4" y="137.1">PX12</text>
<text x="270.3" y="133.4">D2</text>
<text x="270.3" y="136">D1</text>
<text x="156.1" y="138.5">G7</text>
<text x="156.3" y="141.1">K7</text>
<text x="156.7" y="143.6">J7</text>
<text x="163.6" y="139.6">PA12/PA25</text>
<text x="163.6" y="142.2">PA14/PX11</text>
<text x="254.6" y="142.2">PX32/PX15</text>
<text x="260.4" y="139.6">PX13</text>
<text x="270.3" y="138.5">D3</text>
<text x="270.3" y="141.1">K4</text>
<text x="270.3" y="143.6">D4</text>
<text x="156.2" y="148.7">H9</text>
<text x="156.3" y="146.1">E7</text>
<text x="163.6" y="144.7">PA15/PX45</text>
<text x="163.6" y="147.3">PA16</text>
<text x="163.6" y="149.8">PA20/PX18</text>
<text x="254.6" y="144.7">PX53/PX16</text>
<text x="254.6" y="147.3">PX59/PX19</text>
<text x="260.4" y="149.8">PX21</text>
<text x="270.3" y="148.7">H2</text>
<text x="270.3" y="146.1">F1</text>
<text x="155.1" y="151.2">K10</text>
<text x="156.2" y="153.8">H6</text>
<text x="163.6" y="152.3">PA21/PX22</text>
<text x="163.6" y="154.9">PA22/PX20</text>
<text x="260.4" y="152.3">PX23</text>
<text x="260.4" y="154.9">PX24</text>
<text x="270.3" y="151.2">K1</text>
<text x="270.3" y="153.8">J2</text>
<text x="155.5" y="158.8">J10</text>
<text x="156.1" y="156.3">G6</text>
<text x="156.4" y="161.4">F7</text>
<text x="163.6" y="157.4">PA23/PX46</text>
<text x="163.6" y="160">PA24/PX17</text>
<text x="260.4" y="157.4">PX25</text>
<text x="260.4" y="160">PX26</text>
<text x="270.3" y="156.3">H4</text>
<text x="270.3" y="158.8">J3</text>
<text x="270.3" y="161.4">K2</text>
<text x="156.3" y="163.9">A2</text>
<text x="156.3" y="166.5">A1</text>
<text x="163.6" y="162.5">PA26/PB05</text>
<text x="163.6" y="165">PA27</text>
<text x="163.6" y="167.6">PA28</text>
<text x="260.4" y="162.5">PX27</text>
<text x="260.4" y="165">PX28</text>
<text x="260.4" y="167.6">PX29</text>
<text x="270.3" y="163.9">K3</text>
<text x="270.3" y="166.5">J4</text>
<text x="156.3" y="169">B4</text>
<text x="156.3" y="171.5">A4</text>
<text x="163.6" y="170.1">PA29</text>
<text x="163.6" y="172.7">PA30</text>
<text x="260.4" y="170.1">PX30</text>
<text x="260.4" y="172.7">PX31</text>
<text x="270.3" y="169">G5</text>
<text x="270.3" y="171.5">H5</text>
<text x="156.2" y="174.1">C2</text>
<text x="163.6" y="175.2">PA31</text>
<text x="155.1" y="184.2">A10</text>
<text x="163.6" y="185.4">USB_VBUS</text>
<text x="156.3" y="186.8">A9</text>
<text x="156.3" y="189.3">A8</text>
<text x="163.6" y="187.9">DMHS</text>
<text x="163.6" y="190.4">DPHS</text>
<text x="270.3" y="191.9">K9</text>
<text x="347.7" y="191.9">1</text>
<text x="354.6" y="191.9">2</text>
<text x="156.3" y="196.9">B9</text>
<text x="261.3" y="193">TCK</text>
<text x="262.2" y="195.5">TDI</text>
<text x="270.3" y="194.4">K8</text>
<text x="270.3" y="196.9">J8</text>
<text x="347.7" y="194.4">3</text>
<text x="347.7" y="196.9">5</text>
<text x="354.6" y="194.4">4</text>
<text x="354.6" y="196.9">6</text>
<text x="156.3" y="199.5">B8</text>
<text x="163.6" y="198">DMF_S</text>
<text x="163.6" y="200.6">DPF_S</text>
<text x="261.1" y="198">TDO</text>
<text x="261.1" y="200.6">TMS</text>
<text x="270.3" y="199.5">H7</text>
<text x="347.7" y="199.5">7</text>
<text x="347.7" y="202">9</text>
<text x="354.6" y="199.5">8</text>
<text x="354.6" y="202">10</text>
<text x="156.2" y="204.6">C7</text>
<text x="163.6" y="205.7">USB_VBIAS</text>
<text x="255.7" y="208.2">RESET_N</text>
<text x="270.3" y="207.1">J9</text>
<text x="179.8" y="210.2" transform="rotate(-90 179.8 210.2)">VDDANA</text>
<text x="182.4" y="210.2" transform="rotate(-90 182.4 210.2)">GNDANA</text>
<text x="190" y="210.2" transform="rotate(-90 190 210.2)">VDDIN</text>
<text x="197.6" y="210.2" transform="rotate(-90 197.6 210.2)">VDDCORE</text>
<text x="200.1" y="210.2" transform="rotate(-90 200.1 210.2)">GNDCORE</text>
<text x="207.7" y="210.2" transform="rotate(-90 207.7 210.2)">VDDIN1</text>
<text x="210.3" y="210.2" transform="rotate(-90 210.3 210.2)">GNDPLL</text>
<text x="220.4" y="210.2" transform="rotate(-90 220.4 210.2)">VDDIO</text>
<text x="223" y="210.2" transform="rotate(-90 223 210.2)">VDDIO1</text>
<text x="225.5" y="210.2" transform="rotate(-90 225.5 210.2)">VDDIO2</text>
<text x="228.1" y="210.2" transform="rotate(-90 228.1 210.2)">VDDIO3</text>
<text x="230.6" y="210.2" transform="rotate(-90 230.6 210.2)">VDDIO4</text>
<text x="233.1" y="210.2" transform="rotate(-90 233.1 210.2)">VDDIO5</text>
<text x="240.8" y="210.2" transform="rotate(-90 240.8 210.2)">GNDIO</text>
<text x="243.3" y="210.2" transform="rotate(-90 243.3 210.2)">GNDIO1</text>
<text x="245.8" y="210.2" transform="rotate(-90 245.8 210.2)">GNDIO2</text>
<text x="248.4" y="210.2" transform="rotate(-90 248.4 210.2)">GNDIO3</text>
<text x="250.9" y="210.2" transform="rotate(-90 250.9 210.2)">GNDIO4</text>
<text x="253.5" y="210.2" transform="rotate(-90 253.5 210.2)">GNDIO5</text>
<text x="178.7" y="217.1" transform="rotate(-90 178.7 217.1)">J6</text>
<text x="181.2" y="217.6" transform="rotate(-90 181.2 217.6)">H8</text>
<text x="188.9" y="217.6" transform="rotate(-90 188.9 217.6)">D9</text>
<text x="196.5" y="218.7" transform="rotate(-90 196.5 218.7)">E10</text>
<text x="199" y="218.5" transform="rotate(-90 199 218.5)">F10</text>
<text x="206.6" y="218.8" transform="rotate(-90 206.6 218.8)">D10</text>
<text x="209.2" y="218.7" transform="rotate(-90 209.2 218.7)">B10</text>
<text x="219.3" y="217.5" transform="rotate(-90 219.3 217.5)">B5</text>
<text x="221.9" y="217.5" transform="rotate(-90 221.9 217.5)">B6</text>
<text x="224.4" y="217.5" transform="rotate(-90 224.4 217.5)">E5</text>
<text x="226.9" y="217.4" transform="rotate(-90 226.9 217.4)">F2</text>
<text x="229.5" y="217.4" transform="rotate(-90 229.5 217.4)">F6</text>
<text x="232" y="217.1" transform="rotate(-90 232 217.1)">J5</text>
<text x="239.6" y="217.6" transform="rotate(-90 239.6 217.6)">C3</text>
<text x="242.2" y="217.6" transform="rotate(-90 242.2 217.6)">C8</text>
<text x="244.7" y="217.5" transform="rotate(-90 244.7 217.5)">E2</text>
<text x="247.3" y="217.5" transform="rotate(-90 247.3 217.5)">E6</text>
<text x="249.8" y="217.4" transform="rotate(-90 249.8 217.4)">F5</text>
<text x="252.3" y="217.6" transform="rotate(-90 252.3 217.6)">H3</text>
<text x="67.1" y="229.9">VBUS</text>
<text x="67.1" y="235">D-</text>
<text x="67.1" y="240.1">D+</text>
<text x="67.1" y="245.2">ID</text>
<text x="77.1" y="241.9" transform="rotate(-90 77.1 241.9)">4</text>
<text x="67.1" y="250.3">GND</text>
<text x="102.7" y="249">3</text>
<text x="102.7" y="252.8">2</text>
<text x="77.1" y="260.5" transform="rotate(-90 77.1 260.5)">1</text>
<text x="56.8" y="266.9" transform="rotate(-90 56.8 266.9)">SHLD1*6</text>
</g>
<g font-size="1.8" fill="#800000">
<text x="57.1" y="75.4">TP300</text>
<text x="64.8" y="75.4">TP301</text>
<text x="176.6" y="77.4">S</text>
<text x="176.6" y="84.8">S</text>
</g>
<text font-size="1.8" fill="#808080" x="54.6" y="222.7">J300</text>
</svg>
